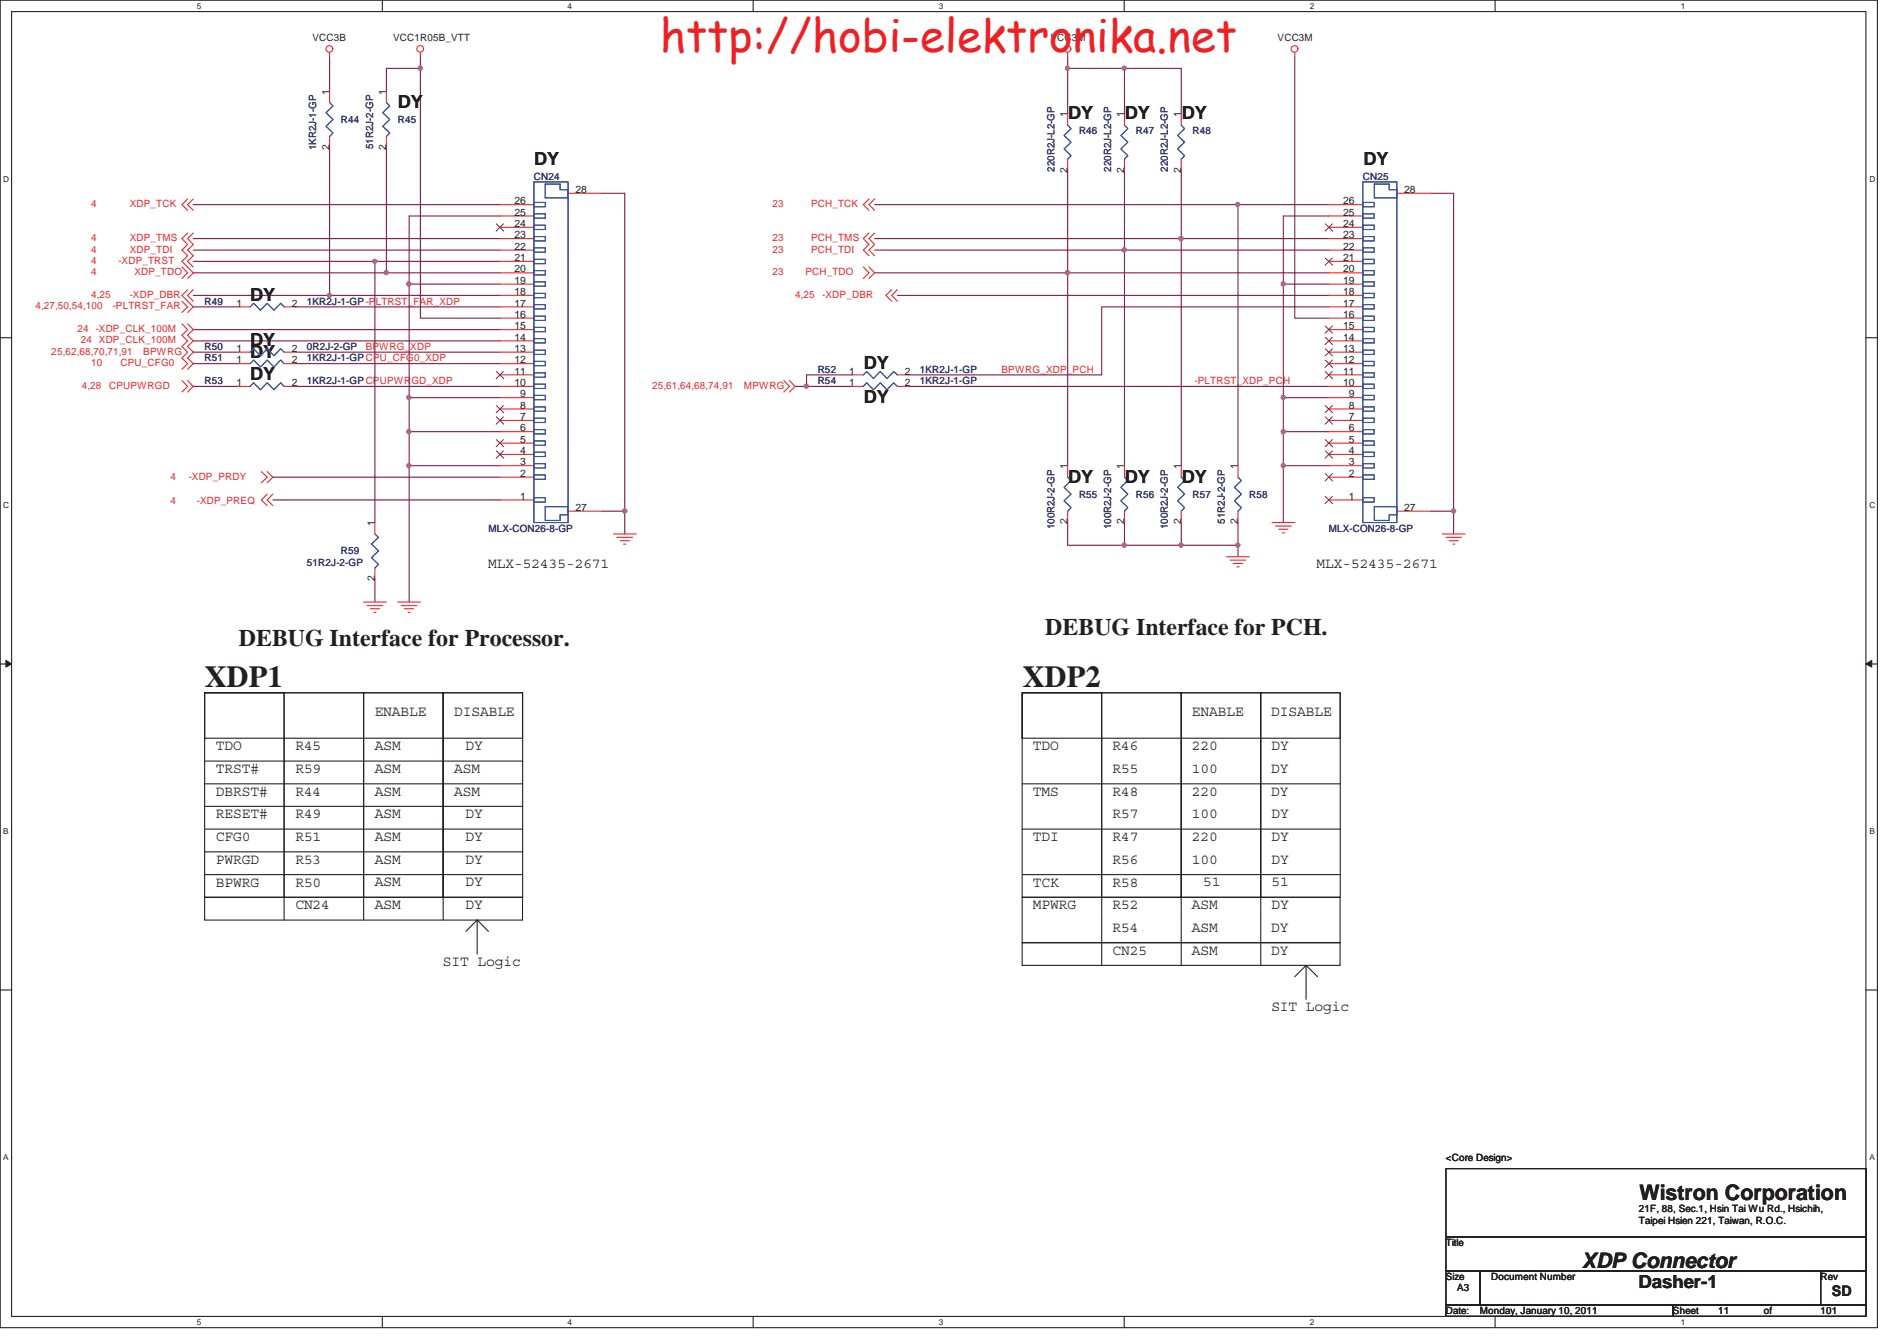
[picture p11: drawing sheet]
<svg xmlns="http://www.w3.org/2000/svg" width="297mm" height="210mm" viewBox="0 0 297 210" stroke-linecap="round" stroke-linejoin="round" font-family="sans-serif">
<path d="M0 0h294v207.9h-294zM1.8 1.8h290.4v204.3h-290.4z" fill="none" stroke="#231f20" stroke-width=".17"/>
<g fill="#fff">
<path d="M30.8 .2h.7v1.4h-.7z"/>
<path d="M30.8 206.3h.7v1.4h-.7z"/>
</g>
<path d="M59.9 0v1.8M59.9 206.1v1.8" fill="none" stroke="#231f20" stroke-width=".17"/>
<g fill="#fff">
<path d="M88.9 .2h.6v1.4h-.6z"/>
<path d="M88.9 206.3h.6v1.4h-.6z"/>
</g>
<path d="M117.9 0v1.8M117.9 206.1v1.8" fill="none" stroke="#231f20" stroke-width=".17"/>
<g fill="#fff">
<path d="M146.9 .2h.7v1.4h-.7z"/>
<path d="M146.9 206.3h.7v1.4h-.7z"/>
</g>
<path d="M176 0v1.8M176 206.1v1.8" fill="none" stroke="#231f20" stroke-width=".17"/>
<g fill="#fff">
<path d="M205 .2h.7v1.4h-.7z"/>
<path d="M205 206.3h.7v1.4h-.7z"/>
</g>
<path d="M234.1 0v1.8M234.1 206.1v1.8" fill="none" stroke="#231f20" stroke-width=".17"/>
<g fill="#fff">
<path d="M263.1 .2h.7v1.4h-.7z"/>
<path d="M263.1 206.3h.7v1.4h-.7z"/>
<path d="M.5 27.3h.9v1.4h-.9z"/>
<path d="M292.7 27.3h.9v1.4h-.9z"/>
<path d="M.5 78.4h.9v1.4h-.9z"/>
<path d="M292.7 78.4h.9v1.4h-.9z"/>
</g>
<path d="M0 52.9h1.8M292.2 52.9h1.8" fill="none" stroke="#231f20" stroke-width=".17"/>
<g fill="#fff">
<path d="M.5 129.5h.8v1.4h-.8z"/>
<path d="M292.7 129.5h.8v1.4h-.8z"/>
</g>
<path d="M0 104h1.8M292.2 104h1.8" fill="none" stroke="#231f20" stroke-width=".17"/>
<path d="M.9 103.4l.9 .6-.9 .5z" fill="#231f20"/>
<path d="M.9 103.4l.9 .6-.9 .5z" fill="none" stroke="#231f20" stroke-width=".16"/>
<path d="M292.2 104l.9-.6v1.1z" fill="#231f20"/>
<path d="M292.2 104l.9-.6v1.1z" fill="none" stroke="#231f20" stroke-width=".16"/>
<g fill="#fff">
<path d="M.5 180.6h.8v1.4h-.8z"/>
<path d="M292.7 180.6h.8v1.4h-.8z"/>
</g>
<path d="M0 155h1.8M292.2 155h1.8" fill="none" stroke="#231f20" stroke-width=".17"/>
<path d="M78.3 33.8h-14.2v10.7h14.2M42.7 78.3h35.6M42.7 74.7h35.6" fill="none" stroke="#7f1542" stroke-width=".17"/>
<circle cx="64" cy="44.5" r=".32" fill="#b8529f"/>
<circle cx="64" cy="44.5" r=".32" fill="none" stroke="#b8529f" stroke-width=".17"/>
<path d="M64.1 72.9v21.4" fill="none" stroke="#7f1542" stroke-width=".17"/>
<circle cx="64" cy="72.9" r=".32" fill="#b8529f"/>
<circle cx="64" cy="72.9" r=".32" fill="none" stroke="#b8529f" stroke-width=".17"/>
<path d="M65.8 10.7v39.1h12.5M30.3 51.6h48M30.3 53.4h48M30.3 60.5h7.1M46.3 60.5h32" fill="none" stroke="#7f1542" stroke-width=".17"/>
<circle cx="65.8" cy="10.7" r=".32" fill="#b8529f"/>
<circle cx="65.8" cy="10.7" r=".32" fill="none" stroke="#b8529f" stroke-width=".17"/>
<path d="M30.3 48.1h7.1M46.3 48.1h32M51.6 46.3h26.7" fill="none" stroke="#7f1542" stroke-width=".17"/>
<circle cx="51.6" cy="46.2" r=".32" fill="#b8529f"/>
<circle cx="51.6" cy="46.2" r=".32" fill="none" stroke="#b8529f" stroke-width=".17"/>
<path d="M51.6 8.9v5.4M51.6 23.2v23.1h-21.3M60.5 42.7h17.8" fill="none" stroke="#7f1542" stroke-width=".17"/>
<circle cx="60.5" cy="42.7" r=".32" fill="#b8529f"/>
<circle cx="60.5" cy="42.7" r=".32" fill="none" stroke="#b8529f" stroke-width=".17"/>
<path d="M65.8 8.9v1.8h-5.3v3.6M60.5 23.2v19.5h-30.2M30.3 40.9h28.4v40.9" fill="none" stroke="#7f1542" stroke-width=".17"/>
<circle cx="58.7" cy="40.9" r=".33" fill="#b8529f"/>
<circle cx="58.7" cy="40.9" r=".33" fill="none" stroke="#b8529f" stroke-width=".17"/>
<path d="M30.3 39.2h48M30.3 37.4h48M30.3 32h48M208.1 33.8h-7.2v10.7h7.2M58.7 40.9h19.6M200.9 72.9v8.9M58.7 90.7v3.6" fill="none" stroke="#7f1542" stroke-width=".17"/>
<circle cx="200.9" cy="72.9" r=".33" fill="#b8529f"/>
<circle cx="200.9" cy="72.9" r=".33" fill="none" stroke="#b8529f" stroke-width=".17"/>
<path d="M202.7 8.9v40.9h5.4M185 37.4h23.1M140.5 46.3h67.6M142.3 60.5h65.8" fill="none" stroke="#7f1542" stroke-width=".17"/>
<circle cx="184.9" cy="37.4" r=".32" fill="#b8529f"/>
<circle cx="184.9" cy="37.4" r=".32" fill="none" stroke="#b8529f" stroke-width=".17"/>
<path d="M208.1 32h-14.2v40.9" fill="none" stroke="#7f1542" stroke-width=".17"/>
<circle cx="193.8" cy="32" r=".32" fill="#b8529f"/>
<circle cx="193.8" cy="32" r=".32" fill="none" stroke="#b8529f" stroke-width=".17"/>
<path d="M136.9 32h57M185 81.8v3.6M193.9 85.4v1.8" fill="none" stroke="#7f1542" stroke-width=".17"/>
<circle cx="184.9" cy="85.4" r=".32" fill="#b8529f"/>
<circle cx="184.9" cy="85.4" r=".32" fill="none" stroke="#b8529f" stroke-width=".17"/>
<path d="M193.9 81.8v3.6" fill="none" stroke="#7f1542" stroke-width=".17"/>
<circle cx="193.8" cy="85.4" r=".32" fill="#b8529f"/>
<circle cx="193.8" cy="85.4" r=".32" fill="none" stroke="#b8529f" stroke-width=".17"/>
<path d="M176.1 81.8v3.6" fill="none" stroke="#7f1542" stroke-width=".17"/>
<circle cx="176" cy="85.4" r=".32" fill="#b8529f"/>
<circle cx="176" cy="85.4" r=".32" fill="none" stroke="#b8529f" stroke-width=".17"/>
<path d="M176.1 39.2h32M167.2 81.8v3.6h17.8" fill="none" stroke="#7f1542" stroke-width=".17"/>
<circle cx="176" cy="39.1" r=".32" fill="#b8529f"/>
<circle cx="176" cy="39.1" r=".32" fill="none" stroke="#b8529f" stroke-width=".17"/>
<path d="M167.2 42.7h40.9" fill="none" stroke="#7f1542" stroke-width=".17"/>
<circle cx="167.1" cy="42.7" r=".32" fill="#b8529f"/>
<circle cx="167.1" cy="42.7" r=".32" fill="none" stroke="#b8529f" stroke-width=".17"/>
<path d="M167.2 42.7v30.2" fill="none" stroke="#7f1542" stroke-width=".17"/>
<circle cx="167.1" cy="42.7" r=".32" fill="#b8529f"/>
<circle cx="167.1" cy="42.7" r=".32" fill="none" stroke="#b8529f" stroke-width=".17"/>
<path d="M185 37.4v35.5" fill="none" stroke="#7f1542" stroke-width=".17"/>
<circle cx="184.9" cy="37.4" r=".32" fill="#b8529f"/>
<circle cx="184.9" cy="37.4" r=".32" fill="none" stroke="#b8529f" stroke-width=".17"/>
<path d="M176.1 10.7h-8.9v7.1M185 26.7v10.7" fill="none" stroke="#7f1542" stroke-width=".17"/>
<circle cx="176" cy="10.7" r=".32" fill="#b8529f"/>
<circle cx="176" cy="10.7" r=".32" fill="none" stroke="#b8529f" stroke-width=".17"/>
<circle cx="167.1" cy="10.7" r=".32" fill="#b8529f"/>
<circle cx="167.1" cy="10.7" r=".32" fill="none" stroke="#b8529f" stroke-width=".17"/>
<path d="M167.2 8.9v1.8M176.1 17.8v-7.1h8.9v7.1M167.2 26.7v16M176.1 26.7v46.2" fill="none" stroke="#7f1542" stroke-width=".17"/>
<circle cx="176" cy="39.1" r=".32" fill="#b8529f"/>
<circle cx="176" cy="39.1" r=".32" fill="none" stroke="#b8529f" stroke-width=".17"/>
<path d="M94.3 30.3h3.5M136.9 39.2h39.2M136.9 37.4h48.1M126.3 60.5h7.1M185 85.4h8.9" fill="none" stroke="#7f1542" stroke-width=".17"/>
<circle cx="126.3" cy="60.5" r=".32" fill="#b8529f"/>
<circle cx="126.3" cy="60.5" r=".32" fill="none" stroke="#b8529f" stroke-width=".17"/>
<path d="M136.9 42.7h30.3M97.8 80v3.6" fill="none" stroke="#7f1542" stroke-width=".17"/>
<circle cx="97.8" cy="80" r=".33" fill="#b8529f"/>
<circle cx="97.8" cy="80" r=".33" fill="none" stroke="#b8529f" stroke-width=".17"/>
<path d="M97.8 30.3v49.7h-3.5M64.1 67.6v5.3h14.2" fill="none" stroke="#7f1542" stroke-width=".17"/>
<circle cx="64" cy="67.6" r=".32" fill="#b8529f"/>
<circle cx="64" cy="67.6" r=".32" fill="none" stroke="#b8529f" stroke-width=".17"/>
<path d="M64.1 62.3v5.3h14.2" fill="none" stroke="#7f1542" stroke-width=".17"/>
<circle cx="64" cy="62.2" r=".32" fill="#b8529f"/>
<circle cx="64" cy="62.2" r=".32" fill="none" stroke="#b8529f" stroke-width=".17"/>
<path d="M64.1 44.5v17.8h14.2" fill="none" stroke="#7f1542" stroke-width=".17"/>
<circle cx="64" cy="44.5" r=".32" fill="#b8529f"/>
<circle cx="64" cy="44.5" r=".32" fill="none" stroke="#b8529f" stroke-width=".17"/>
<path d="M224.1 30.3h3.5v53.3M30.3 55.1h7.1M30.3 56.9h7.1M46.3 55.1h32M46.3 56.9h32M224.1 80h3.5" fill="none" stroke="#7f1542" stroke-width=".17"/>
<circle cx="227.6" cy="80" r=".33" fill="#b8529f"/>
<circle cx="227.6" cy="80" r=".33" fill="none" stroke="#b8529f" stroke-width=".17"/>
<path d="M200.9 44.5v17.8h7.2" fill="none" stroke="#7f1542" stroke-width=".17"/>
<circle cx="200.9" cy="44.5" r=".33" fill="#b8529f"/>
<circle cx="200.9" cy="44.5" r=".33" fill="none" stroke="#b8529f" stroke-width=".17"/>
<path d="M208.1 67.6h-7.2v5.3h7.2" fill="none" stroke="#7f1542" stroke-width=".17"/>
<circle cx="200.9" cy="67.6" r=".33" fill="#b8529f"/>
<circle cx="200.9" cy="67.6" r=".33" fill="none" stroke="#b8529f" stroke-width=".17"/>
<path d="M133.4 58.7h-7.1v1.8h-1.8M200.9 62.3v5.3" fill="none" stroke="#7f1542" stroke-width=".17"/>
<circle cx="200.9" cy="62.2" r=".33" fill="#b8529f"/>
<circle cx="200.9" cy="62.2" r=".33" fill="none" stroke="#b8529f" stroke-width=".17"/>
<path d="M208.1 48.1h-35.6v10.6h-30.2" fill="none" stroke="#7f1542" stroke-width=".17"/>
<g fill="none" stroke="#ec2426" stroke-width=".17">
<path d="M51.6 8.2v.7M51.6 14.3v1.7M60.5 14.3v1.7M65.8 8.2v.7M167.2 8.2v.7M167.2 17.8v1.8M176.1 17.8v1.8M185 17.8v1.8M202.7 8.2v.7M29.4 36.5l-.9 .9 .9 .9-.9 .9 .9 .8-.9 .9 1.8 1.8-.9 .9M29.4 31.2l-.9 .8 .9 .9M30.3 36.5l-.9 .9 .9 .9-.9 .9 .9 .8-.9 .9 .9 .9"/>
<path d="M30.3 31.2l-.9 .8 .9 .9M51.6 21.4v1.8M60.5 21.4v1.8M78.3 39.2h5.3M78.3 37.4h5.3M78.3 35.6h5.3M78.3 33.8h5.3M78.3 32h5.3M88.9 30.3h5.4M136.1 36.5l-.9 .9 .9 .9-.9 .9 .9 .8M136.1 31.2l-.9 .8 .9 .9M136.9 36.5l-.8 .9 .8 .9-.8 .9 .8 .8"/>
<path d="M136.9 31.2l-.8 .8 .8 .9M167.2 24.9v1.8M176.1 24.9v1.8M185 24.9v1.8M208.1 39.2h5.3M208.1 37.4h5.3M208.1 35.6h5.3M208.1 33.8h5.3M208.1 32h5.3M218.7 30.3h5.4M28.5 41.8l.9 .9-.9 .9M28.5 50.7l.9 .9-.9 .9 .9 .9-.9 .9 .9 .8-.9 1 .9 .8-.9 .9"/>
<path d="M28.5 59.6l.9 .9-.9 .9M28.5 47.2l.9 .9-.9 .8M29.4 45.4l-.9 .9 1.8 1.8-.9 .8M29.4 50.7l.9 .9-.9 .9 .9 .9-.9 .9 .9 .8-.9 1 .9 .8-.9 .9M29.4 59.6l.9 .9-.9 .9M30.3 45.4l-.9 .9 .9 .9M37.4 56.9h1.8M37.4 55.1h1.8M37.4 48.1h1.8M44.5 56.9h1.8M44.5 55.1h1.8M44.5 48.1h1.8"/>
<path d="M78.3 56.9h5.3M78.3 58.7h5.3M78.3 55.1h5.3M78.3 53.4h5.3M78.3 51.6h5.3M78.3 49.8h5.3M78.3 48.1h5.3M78.3 46.3h5.3M78.3 44.5h5.3M78.3 42.7h5.3M78.3 40.9h5.3M122.7 59.6l.9 .9-.9 .9"/>
<path d="M123.6 59.6l.9 .9-.9 .9M133.4 58.7h1.8M135.2 41.8l.9 .9-.9 .9M136.1 41.8l.8 .9-.8 .9M139.6 45.4l-.9 .9 .9 .9M140.5 58.7h1.8M140.5 45.4l-.9 .9 .9 .9M208.1 56.9h5.3M208.1 58.7h5.3M208.1 55.1h5.3M208.1 53.4h5.3M208.1 51.6h5.3"/>
<path d="M208.1 49.8h5.3M208.1 48.1h5.3M208.1 46.3h5.3M208.1 44.5h5.3M208.1 42.7h5.3M208.1 40.9h5.3M37.4 60.5h1.8M40.9 73.8l.9 .9-.9 .9M41.8 73.8l.9 .9-.9 .9M41.8 77.4l-.9 .9 .9 .9M42.7 77.4l-.9 .9 .9 .9M44.5 60.5h1.8"/>
<path d="M78.3 60.5h5.3M78.3 78.3h5.3M78.3 74.7h5.3M78.3 72.9h5.3M78.3 71.2h5.3M78.3 69.4h5.3M78.3 67.6h5.3M78.3 65.8h5.3M78.3 64h5.3M78.3 62.3h5.3M133.4 60.5h1.8M140.5 60.5h1.8"/>
<path d="M167.2 72.9v1.8M176.1 72.9v1.8M185 72.9v1.8M193.9 72.9v1.8M208.1 60.5h5.3M208.1 78.3h5.3M208.1 74.7h5.3M208.1 72.9h5.3M208.1 71.2h5.3M208.1 69.4h5.3M208.1 67.6h5.3M208.1 65.8h5.3"/>
<path d="M208.1 64h5.3M208.1 62.3h5.3M56.9 94.3h3.6M57.5 94.8h2.4M58 95.3h1.4M58.6 95.9h.3M58.7 81.8v1.8M58.7 88.9v1.8M62.3 94.3h3.5M62.8 94.8h2.5M63.3 95.3h1.5M63.9 95.9h.3"/>
<path d="M88.9 80h5.4M96.1 83.6h3.5M96.6 84.1h2.5M97.1 84.7h1.5M97.6 85.2h.4M167.2 80v1.8M176.1 80v1.8M185 80v1.8M192.1 87.2h3.5M192.6 87.7h2.5M193.1 88.2h1.5M193.7 88.8h.3"/>
<path d="M193.9 80v1.8M199.2 81.8h3.5M199.7 82.4h2.5M200.2 82.9h1.5M200.8 83.4h.3M218.7 80h5.4M225.8 83.6h3.6M226.4 84.1h2.4M226.9 84.7h1.5M227.5 85.2h.3"/>
<circle cx="51.6" cy="7.7" r=".52"/>
<circle cx="65.8" cy="7.7" r=".52"/>
<circle cx="167.2" cy="7.7" r=".52"/>
<circle cx="202.7" cy="7.7" r=".52"/>
</g>
<g fill="none" stroke="#231f20" stroke-width=".17">
<path d="M32 108.5h49.8v7.1h-49.8zM32 108.5h12.5v32h-12.5zM32 119.2h49.8M44.5 108.5h12.4v32h-12.4zM56.9 108.5h12.5v32h-12.5zM69.4 108.5h12.4v32h-12.4zM160.1 108.5h49.7v7.1h-49.7zM160.1 108.5h12.4v32h-12.4zM172.5 108.5h12.5v32h-12.5zM185 108.5h12.4v32h-12.4zM197.4 108.5h12.5v32h-12.5zM32 122.7h49.8"/>
<path d="M32 126.3h49.8M32 129.8h49.8M32 133.4h49.8M32 137h49.8M160.1 122.7h49.7M160.1 129.8h49.7M160.1 137h49.7M32 140.5h49.8v3.6h-49.8zM44.5 140.5v3.5M56.9 140.5v3.5M69.4 140.5v3.5M73 145.8l1.7-1.8v5.4"/>
<path d="M74.7 144l1.8 1.8M160.1 140.5h49.7v7.1h-49.7zM160.1 147.6h49.7v3.6h-49.7zM172.5 140.5v10.7M185 140.5v10.7M197.4 140.5v10.7M202.7 152.9l1.8-1.7v5.3M204.5 151.2l1.8 1.7M226.4 183h65.8v10.7h-65.8zM226.4 193.7h65.8v5.3h-65.8zM226.4 199h5.3v5.3h-5.3zM231.7 199h53.4v5.3h-53.4z"/>
<path d="M285.1 199h7.1v5.3h-7.1zM226.4 204.3h35.6v1.8h-35.6zM262 204.3h30.2v1.8h-30.2z"/>
</g>
<g fill="none" stroke="#3a53a4" stroke-width=".17">
<path d="M51.6 16l.5 .6-1.1 1 1.1 1.1-1.1 1.1 1.1 1-.5 .6M60.5 16l.5 .6-1.1 1 1.1 1.1-1.1 1.1 1.1 1-.5 .6M167.2 19.6l.5 .5-1.1 1.1 1.1 1.1-1.1 1 1.1 1.1-.5 .5M176.1 19.6l.5 .5-1.1 1.1 1.1 1.1-1.1 1 1.1 1.1-.5 .5M185 19.6l.5 .5-1.1 1.1 1.1 1.1-1.1 1 1.1 1.1-.5 .5M83.6 38.8h1.8v.7h-1.8zM83.6 37h1.8v.7h-1.8zM83.6 35.3h1.8v.6h-1.8zM83.6 33.5h1.8v.7h-1.8zM83.6 31.7h1.8v.7h-1.8zM83.6 28.5h5.3v53.3h-5.3zM85.4 28.8h2.3v.9h1.2v1.3h-3.5z"/>
<path d="M213.4 38.8h1.8v.7h-1.8zM213.4 37h1.8v.7h-1.8zM213.4 35.3h1.8v.6h-1.8zM213.4 33.5h1.8v.7h-1.8zM213.4 31.7h1.8v.7h-1.8zM213.4 28.5h5.3v53.3h-5.3zM215.2 28.8h2.3v.9h1.2v1.3h-3.5zM39.2 56.9l.5-.5 1.1 1.1 1-1.1 1.1 1.1 1.1-1.1 .5 .5M39.2 48.1l.5-.6 1.1 1.1 1-1.1 1.1 1.1 1.1-1.1 .5 .6M39.2 55.1l.5-.5 1.1 1.1 1-1.1 1.1 1.1 1.1-1.1 .5 .5M83.6 58.4h1.8v.7h-1.8zM83.6 56.6h1.8v.7h-1.8z"/>
<path d="M83.6 42.4h1.8v.6h-1.8zM83.6 45.9h1.8v.7h-1.8zM83.6 40.6h1.8v.7h-1.8zM83.6 54.8h1.8v.7h-1.8zM83.6 44.1h1.8v.7h-1.8zM83.6 53h1.8v.7h-1.8zM83.6 51.3h1.8v.6h-1.8zM83.6 49.5h1.8v.7h-1.8zM83.6 47.7h1.8v.7h-1.8zM135.2 58.7l.5-.5 1.1 1.1 1-1.1 1.1 1.1 1-1.1 .6 .5M213.4 58.4h1.8v.7h-1.8zM213.4 56.6h1.8v.7h-1.8z"/>
<path d="M213.4 42.4h1.8v.6h-1.8zM213.4 45.9h1.8v.7h-1.8zM213.4 40.6h1.8v.7h-1.8zM213.4 54.8h1.8v.7h-1.8zM213.4 44.1h1.8v.7h-1.8zM213.4 53h1.8v.7h-1.8zM213.4 51.3h1.8v.6h-1.8zM213.4 49.5h1.8v.7h-1.8zM213.4 47.7h1.8v.7h-1.8zM39.2 60.5l.5-.6 1.1 1.1 1-1.1 1.1 1.1 1.1-1.1 .5 .6M83.6 77.9h1.8v.7h-1.8zM83.6 60.2h1.8v.6h-1.8z"/>
<path d="M83.6 74.4h1.8v.6h-1.8zM83.6 72.6h1.8v.7h-1.8zM83.6 70.8h1.8v.7h-1.8zM83.6 69h1.8v.7h-1.8zM83.6 67.3h1.8v.7h-1.8zM83.6 65.5h1.8v.7h-1.8zM83.6 63.7h1.8v.7h-1.8zM83.6 61.9h1.8v.7h-1.8zM85.4 79.3h3.5v1.3h-1.2v.9h-2.3zM135.2 60.5l.5-.6 1.1 1.1 1-1.1 1.1 1.1 1-1.1 .6 .6M167.2 74.7l.5 .6-1.1 1 1.1 1.1-1.1 1 1.1 1.1-.5 .5M176.1 74.7l.5 .6-1.1 1 1.1 1.1-1.1 1 1.1 1.1-.5 .5"/>
<path d="M185 74.7l.5 .6-1.1 1 1.1 1.1-1.1 1 1.1 1.1-.5 .5M193.9 74.7l.5 .6-1.1 1 1.1 1.1-1.1 1 1.1 1.1-.5 .5M213.4 77.9h1.8v.7h-1.8zM213.4 60.2h1.8v.6h-1.8zM213.4 74.4h1.8v.6h-1.8zM213.4 72.6h1.8v.7h-1.8zM213.4 70.8h1.8v.7h-1.8zM213.4 69h1.8v.7h-1.8zM213.4 67.3h1.8v.7h-1.8zM213.4 65.5h1.8v.7h-1.8zM213.4 63.7h1.8v.7h-1.8zM213.4 61.9h1.8v.7h-1.8z"/>
<path d="M215.2 79.3h3.5v1.3h-1.2v.9h-2.3zM58.7 83.6l.6 .5-1.1 1.1 1.1 1.1-1.1 1 1.1 1.1-.6 .5"/>
</g>
<g fill="none" stroke="#7f431c" stroke-width=".16">
<path d="M77.7 35l1.2 1.2M78.8 35l-1.1 1.2M207.5 35l1.2 1.2M208.6 35l-1.1 1.2M77.7 58.2l1.2 1.1M78.8 58.2l-1.1 1.1M207.5 58.2l1.2 1.1M207.5 56.4l1.2 1.1M207.5 54.6l1.2 1.1M207.5 52.8l1.2 1.2M207.5 51.1l1.2 1.1M207.5 40.4l1.2 1.1"/>
<path d="M208.6 58.2l-1.1 1.1M208.6 56.4l-1.1 1.1M208.6 54.6l-1.1 1.1M208.6 52.8l-1.1 1.2M208.6 51.1l-1.1 1.1M208.6 40.4l-1.1 1.1M77.7 70.6l1.2 1.2M77.7 68.8l1.2 1.2M77.7 65.3l1.2 1.1M77.7 63.5l1.2 1.1M78.8 70.6l-1.1 1.2M78.8 68.8l-1.1 1.2"/>
<path d="M78.8 65.3l-1.1 1.1M78.8 63.5l-1.1 1.1M207.5 77.7l1.2 1.1M207.5 74.2l1.2 1.1M207.5 70.6l1.2 1.2M207.5 68.8l1.2 1.2M207.5 65.3l1.2 1.1M207.5 63.5l1.2 1.1M208.6 77.7l-1.1 1.1M208.6 74.2l-1.1 1.1M208.6 70.6l-1.1 1.2M208.6 68.8l-1.1 1.2"/>
<path d="M208.6 65.3l-1.1 1.1M208.6 63.5l-1.1 1.1"/>
</g>
<circle cx="64" cy="44.5" r=".32" fill="#b8529f"/>
<circle cx="64" cy="44.5" r=".32" fill="none" stroke="#b8529f" stroke-width=".17"/>
<circle cx="64" cy="72.9" r=".32" fill="#b8529f"/>
<circle cx="64" cy="72.9" r=".32" fill="none" stroke="#b8529f" stroke-width=".17"/>
<circle cx="65.8" cy="10.7" r=".32" fill="#b8529f"/>
<circle cx="65.8" cy="10.7" r=".32" fill="none" stroke="#b8529f" stroke-width=".17"/>
<circle cx="51.6" cy="46.2" r=".32" fill="#b8529f"/>
<circle cx="51.6" cy="46.2" r=".32" fill="none" stroke="#b8529f" stroke-width=".17"/>
<circle cx="60.5" cy="42.7" r=".32" fill="#b8529f"/>
<circle cx="60.5" cy="42.7" r=".32" fill="none" stroke="#b8529f" stroke-width=".17"/>
<circle cx="58.7" cy="40.9" r=".33" fill="#b8529f"/>
<circle cx="58.7" cy="40.9" r=".33" fill="none" stroke="#b8529f" stroke-width=".17"/>
<circle cx="200.9" cy="72.9" r=".33" fill="#b8529f"/>
<circle cx="200.9" cy="72.9" r=".33" fill="none" stroke="#b8529f" stroke-width=".17"/>
<circle cx="184.9" cy="37.4" r=".32" fill="#b8529f"/>
<circle cx="184.9" cy="37.4" r=".32" fill="none" stroke="#b8529f" stroke-width=".17"/>
<circle cx="193.8" cy="32" r=".32" fill="#b8529f"/>
<circle cx="193.8" cy="32" r=".32" fill="none" stroke="#b8529f" stroke-width=".17"/>
<circle cx="184.9" cy="85.4" r=".32" fill="#b8529f"/>
<circle cx="184.9" cy="85.4" r=".32" fill="none" stroke="#b8529f" stroke-width=".17"/>
<circle cx="193.8" cy="85.4" r=".32" fill="#b8529f"/>
<circle cx="193.8" cy="85.4" r=".32" fill="none" stroke="#b8529f" stroke-width=".17"/>
<circle cx="176" cy="85.4" r=".32" fill="#b8529f"/>
<circle cx="176" cy="85.4" r=".32" fill="none" stroke="#b8529f" stroke-width=".17"/>
<circle cx="176" cy="39.1" r=".32" fill="#b8529f"/>
<circle cx="176" cy="39.1" r=".32" fill="none" stroke="#b8529f" stroke-width=".17"/>
<circle cx="167.1" cy="42.7" r=".32" fill="#b8529f"/>
<circle cx="167.1" cy="42.7" r=".32" fill="none" stroke="#b8529f" stroke-width=".17"/>
<circle cx="167.1" cy="42.7" r=".32" fill="#b8529f"/>
<circle cx="167.1" cy="42.7" r=".32" fill="none" stroke="#b8529f" stroke-width=".17"/>
<circle cx="184.9" cy="37.4" r=".32" fill="#b8529f"/>
<circle cx="184.9" cy="37.4" r=".32" fill="none" stroke="#b8529f" stroke-width=".17"/>
<circle cx="176" cy="10.7" r=".32" fill="#b8529f"/>
<circle cx="176" cy="10.7" r=".32" fill="none" stroke="#b8529f" stroke-width=".17"/>
<circle cx="167.1" cy="10.7" r=".32" fill="#b8529f"/>
<circle cx="167.1" cy="10.7" r=".32" fill="none" stroke="#b8529f" stroke-width=".17"/>
<circle cx="176" cy="39.1" r=".32" fill="#b8529f"/>
<circle cx="176" cy="39.1" r=".32" fill="none" stroke="#b8529f" stroke-width=".17"/>
<circle cx="126.3" cy="60.5" r=".32" fill="#b8529f"/>
<circle cx="126.3" cy="60.5" r=".32" fill="none" stroke="#b8529f" stroke-width=".17"/>
<circle cx="97.8" cy="80" r=".33" fill="#b8529f"/>
<circle cx="97.8" cy="80" r=".33" fill="none" stroke="#b8529f" stroke-width=".17"/>
<circle cx="64" cy="67.6" r=".32" fill="#b8529f"/>
<circle cx="64" cy="67.6" r=".32" fill="none" stroke="#b8529f" stroke-width=".17"/>
<circle cx="64" cy="62.2" r=".32" fill="#b8529f"/>
<circle cx="64" cy="62.2" r=".32" fill="none" stroke="#b8529f" stroke-width=".17"/>
<circle cx="64" cy="44.5" r=".32" fill="#b8529f"/>
<circle cx="64" cy="44.5" r=".32" fill="none" stroke="#b8529f" stroke-width=".17"/>
<circle cx="227.6" cy="80" r=".33" fill="#b8529f"/>
<circle cx="227.6" cy="80" r=".33" fill="none" stroke="#b8529f" stroke-width=".17"/>
<circle cx="200.9" cy="44.5" r=".33" fill="#b8529f"/>
<circle cx="200.9" cy="44.5" r=".33" fill="none" stroke="#b8529f" stroke-width=".17"/>
<circle cx="200.9" cy="67.6" r=".33" fill="#b8529f"/>
<circle cx="200.9" cy="67.6" r=".33" fill="none" stroke="#b8529f" stroke-width=".17"/>
<circle cx="200.9" cy="62.2" r=".33" fill="#b8529f"/>
<circle cx="200.9" cy="62.2" r=".33" fill="none" stroke="#b8529f" stroke-width=".17"/>
<text font-size="7.1" fill="#ed2024" x="103.3" y="8.1">http://hobi-elektronika.net</text>
<g font-size="4.8" fill="#231f20">
<text x="32.1" y="107.5">XDP1</text>
<text x="160.1" y="107.5">XDP2</text>
</g>
<g font-size="3.7" fill="#231f20">
<text x="37.4" y="101.2">DEBUG Interface for Processor.</text>
<text x="163.7" y="99.4">DEBUG Interface for PCH.</text>
</g>
<g font-size="3.3" fill="#231f20">
<text x="256.7" y="187.9">Wistron Corporation</text>
<text x="247.7" y="198.5">XDP Connector</text>
</g>
<g font-size="2.8" fill="#231f20">
<text x="62.3" y="16.9">DY</text>
<text x="167.2" y="18.7">DY</text>
<text x="176.1" y="18.7">DY</text>
<text x="185" y="18.7">DY</text>
<text x="83.7" y="25.8">DY</text>
<text x="213.5" y="25.8">DY</text>
<text x="39.2" y="47.1">DY</text>
<text x="39.2" y="59.6">DY</text>
<text x="39.2" y="56">DY</text>
<text x="39.2" y="54.2">DY</text>
<text x="135.2" y="57.8">DY</text>
<text x="135.2" y="63.1">DY</text>
<text x="167.2" y="75.6">DY</text>
<text x="176.1" y="75.6">DY</text>
<text x="185" y="75.6">DY</text>
<text x="256.5" y="201.6">Dasher-1</text>
</g>
<g font-size="2.3" fill="#231f20">
<text x="76.4" y="89">MLX-52435-2671</text>
<text x="206.2" y="89">MLX-52435-2671</text>
<text x="58.7" y="112.2">ENABLE</text>
<text x="71.1" y="112.2">DISABLE</text>
<text x="186.6" y="112.2">ENABLE</text>
<text x="199.1" y="112.2">DISABLE</text>
<text x="33.8" y="117.5">TDO</text>
<text x="46.2" y="117.5">R45</text>
<text x="58.7" y="117.5">ASM</text>
<text x="72.9" y="117.5">DY</text>
<text x="161.7" y="117.5">TDO</text>
<text x="174.2" y="117.5">R46</text>
<text x="186.6" y="117.5">220</text>
<text x="199.1" y="117.5">DY</text>
<text x="33.8" y="121">TRST#</text>
<text x="33.8" y="124.6">DBRST#</text>
<text x="46.2" y="121">R59</text>
<text x="46.2" y="124.6">R44</text>
<text x="58.7" y="121">ASM</text>
<text x="58.7" y="124.6">ASM</text>
<text x="71.1" y="121">ASM</text>
<text x="71.1" y="124.6">ASM</text>
<text x="161.7" y="124.6">TMS</text>
<text x="174.2" y="121">R55</text>
<text x="174.2" y="124.6">R48</text>
<text x="186.6" y="121">100</text>
<text x="186.6" y="124.6">220</text>
<text x="199.1" y="121">DY</text>
<text x="199.1" y="124.6">DY</text>
<text x="33.8" y="128.2">RESET#</text>
<text x="33.8" y="131.7">CFG0</text>
<text x="46.2" y="128.1">R49</text>
<text x="46.2" y="131.7">R51</text>
<text x="58.7" y="128.1">ASM</text>
<text x="58.7" y="131.7">ASM</text>
<text x="72.9" y="128.1">DY</text>
<text x="72.9" y="131.7">DY</text>
<text x="161.7" y="131.7">TDI</text>
<text x="174.2" y="128.1">R57</text>
<text x="174.2" y="131.7">R47</text>
<text x="186.6" y="128.1">100</text>
<text x="186.6" y="131.7">220</text>
<text x="199.1" y="128.1">DY</text>
<text x="199.1" y="131.7">DY</text>
<text x="33.8" y="135.3">PWRGD</text>
<text x="46.2" y="135.3">R53</text>
<text x="58.7" y="135.2">ASM</text>
<text x="72.9" y="135.2">DY</text>
<text x="174.2" y="135.3">R56</text>
<text x="186.6" y="135.2">100</text>
<text x="199.1" y="135.2">DY</text>
<text x="33.8" y="138.8">BPWRG</text>
<text x="46.2" y="138.8">R50</text>
<text x="46.2" y="142.3">CN24</text>
<text x="58.7" y="138.8">ASM</text>
<text x="58.7" y="142.4">ASM</text>
<text x="72.9" y="138.8">DY</text>
<text x="72.9" y="142.4">DY</text>
<text x="161.7" y="138.8">TCK</text>
<text x="161.7" y="142.3">MPWRG</text>
<text x="174.2" y="138.8">R58</text>
<text x="174.2" y="142.3">R52</text>
<text x="186.6" y="142.4">ASM</text>
<text x="188.4" y="138.8">51</text>
<text x="199.1" y="138.8">51</text>
<text x="199.1" y="142.4">DY</text>
<text x="174.2" y="145.9">R54</text>
<text x="174.2" y="149.5">CN25</text>
<text x="186.6" y="145.9">ASM</text>
<text x="186.6" y="149.5">ASM</text>
<text x="199.1" y="145.9">DY</text>
<text x="199.1" y="149.5">DY</text>
<text x="69.4" y="151.2">SIT Logic</text>
<text x="199.1" y="158.4">SIT Logic</text>
<text x="286.8" y="202.9">SD</text>
</g>
<g font-size="1.6" fill="#231f20">
<text x="48.9" y="6.5">VCC3B</text>
<text x="61.5" y="6.5">VCC1R05B_VTT</text>
<text x="164.5" y="6.5">VCC3M</text>
<text x="200.1" y="6.5">VCC3M</text>
<text x="51.6" y="14.8" transform="rotate(-90 51.6 14.8)">1</text>
<text x="60.5" y="14.8" transform="rotate(-90 60.5 14.8)">1</text>
<text x="51.6" y="23.5" transform="rotate(-90 51.6 23.5)">2</text>
<text x="60.5" y="23.5" transform="rotate(-90 60.5 23.5)">2</text>
<text x="167.1" y="18.4" transform="rotate(-90 167.1 18.4)">1</text>
<text x="176" y="18.4" transform="rotate(-90 176 18.4)">1</text>
<text x="184.9" y="18.4" transform="rotate(-90 184.9 18.4)">1</text>
<text x="167.1" y="27" transform="rotate(-90 167.1 27)">2</text>
<text x="176" y="27" transform="rotate(-90 176 27)">2</text>
<text x="184.9" y="27" transform="rotate(-90 184.9 27)">2</text>
<text x="80.5" y="35.6">24</text>
<text x="80.5" y="33.8">25</text>
<text x="80.5" y="32">26</text>
<text x="90.1" y="30.2">28</text>
<text x="210.3" y="35.6">24</text>
<text x="210.3" y="33.8">25</text>
<text x="210.3" y="32">26</text>
<text x="219.9" y="30.2">28</text>
<text x="80.5" y="40.9">21</text>
<text x="80.5" y="39.1">22</text>
<text x="80.5" y="37.3">23</text>
<text x="210.3" y="40.9">21</text>
<text x="210.3" y="39.1">22</text>
<text x="210.3" y="37.3">23</text>
<text x="80.5" y="46.2">18</text>
<text x="80.5" y="44.5">19</text>
<text x="80.5" y="42.7">20</text>
<text x="210.3" y="46.2">18</text>
<text x="210.3" y="44.5">19</text>
<text x="210.3" y="42.7">20</text>
<text x="37" y="48">1</text>
<text x="45.7" y="48">2</text>
<text x="80.5" y="53.3">14</text>
<text x="80.5" y="51.5">15</text>
<text x="80.5" y="49.8">16</text>
<text x="80.5" y="48">17</text>
<text x="210.3" y="53.3">14</text>
<text x="210.3" y="51.5">15</text>
<text x="210.3" y="49.8">16</text>
<text x="210.3" y="48">17</text>
<text x="37" y="56.9">1</text>
<text x="37" y="55.1">1</text>
<text x="45.7" y="56.9">2</text>
<text x="45.7" y="55.1">2</text>
<text x="80.5" y="58.7">11</text>
<text x="80.5" y="56.9">12</text>
<text x="80.5" y="55.1">13</text>
<text x="133" y="58.7">1</text>
<text x="141.7" y="58.7">2</text>
<text x="210.3" y="58.7">11</text>
<text x="210.3" y="56.9">12</text>
<text x="210.3" y="55.1">13</text>
<text x="37" y="60.4">1</text>
<text x="45.7" y="60.4">2</text>
<text x="80.5" y="60.4">10</text>
<text x="81.4" y="65.8">7</text>
<text x="81.4" y="64">8</text>
<text x="81.4" y="62.2">9</text>
<text x="133" y="60.4">1</text>
<text x="141.7" y="60.4">2</text>
<text x="210.3" y="60.4">10</text>
<text x="211.2" y="65.8">7</text>
<text x="211.2" y="64">8</text>
<text x="211.2" y="62.2">9</text>
<text x="81.4" y="71.1">4</text>
<text x="81.4" y="69.3">5</text>
<text x="81.4" y="67.6">6</text>
<text x="211.2" y="71.1">4</text>
<text x="211.2" y="69.3">5</text>
<text x="211.2" y="67.6">6</text>
<text x="81.4" y="74.7">2</text>
<text x="81.4" y="72.9">3</text>
<text x="167.1" y="73.4" transform="rotate(-90 167.1 73.4)">1</text>
<text x="176" y="73.4" transform="rotate(-90 176 73.4)">1</text>
<text x="184.9" y="73.4" transform="rotate(-90 184.9 73.4)">1</text>
<text x="193.8" y="73.4" transform="rotate(-90 193.8 73.4)">1</text>
<text x="211.2" y="74.7">2</text>
<text x="211.2" y="72.9">3</text>
<text x="58.7" y="82.3" transform="rotate(-90 58.7 82.3)">1</text>
<text x="81.4" y="78.2">1</text>
<text x="90.1" y="80">27</text>
<text x="167.1" y="82.1" transform="rotate(-90 167.1 82.1)">2</text>
<text x="176" y="82.1" transform="rotate(-90 176 82.1)">2</text>
<text x="184.9" y="82.1" transform="rotate(-90 184.9 82.1)">2</text>
<text x="193.8" y="82.1" transform="rotate(-90 193.8 82.1)">2</text>
<text x="211.2" y="78.2">1</text>
<text x="219.9" y="80">27</text>
<text x="58.7" y="91" transform="rotate(-90 58.7 91)">2</text>
<text x="226.4" y="181.8">&lt;Core Design&gt;</text>
<text x="256.6" y="189.8">21F, 88, Sec.1, Hsin Tai Wu Rd., Hsichih,</text>
<text x="256.6" y="191.6">Taipei Hsien 221, Taiwan, R.O.C.</text>
<text x="226.4" y="195.1">Title</text>
<text x="226.4" y="200.4">Size</text>
<text x="228.2" y="202.2">A3</text>
<text x="233.5" y="200.4">Document Number</text>
<text x="285" y="200.4">Rev</text>
<text x="226.4" y="205.8">Date:</text>
<text x="231.7" y="205.8">Monday, January 10, 2011</text>
<text x="261.9" y="205.8">Sheet</text>
<text x="269" y="205.8">11</text>
<text x="276.2" y="205.8">of</text>
<text x="285" y="205.8">101</text>
</g>
<g font-size="1.6" fill="#2d2d72">
<text x="49.5" y="23.5" transform="rotate(-90 49.5 23.5)">1KR2J-1-GP</text>
<text x="53.4" y="19.3">R44</text>
<text x="58.4" y="23.3" transform="rotate(-90 58.4 23.3)">51R2J-2-GP</text>
<text x="62.3" y="19.3">R45</text>
<text x="169" y="21">R46</text>
<text x="177.8" y="21">R47</text>
<text x="186.7" y="21">R48</text>
<text x="83.6" y="28.1">CN24</text>
<text x="165.1" y="26.9" transform="rotate(-90 165.1 26.9)">220R2J-L2-GP</text>
<text x="174" y="26.9" transform="rotate(-90 174 26.9)">220R2J-L2-GP</text>
<text x="182.9" y="26.9" transform="rotate(-90 182.9 26.9)">220R2J-L2-GP</text>
<text x="213.4" y="28.1">CN25</text>
<text x="32" y="47.7">R49</text>
<text x="48" y="47.7">1KR2J-1-GP -PLTRST_FAR_XDP</text>
<text x="32" y="56.6">R51</text>
<text x="32" y="54.8">R50</text>
<text x="48" y="54.8">0R2J-2-GP</text>
<text x="48" y="56.6">1KR2J-1-GP CPU_CFG0_XDP</text>
<text x="128" y="58.4">R52</text>
<text x="144" y="58.4">1KR2J-1-GP</text>
<text x="32" y="60.2">R53</text>
<text x="48" y="60.2">1KR2J-1-GP CPUPWRGD_XDP</text>
<text x="128" y="60.2">R54</text>
<text x="144" y="60.2">1KR2J-1-GP</text>
<text x="169" y="77.9">R55</text>
<text x="177.8" y="77.9">R56</text>
<text x="186.7" y="77.9">R57</text>
<text x="195.6" y="77.9">R58</text>
<text x="76.5" y="83.3">MLX-CON26-8-GP</text>
<text x="165.1" y="82.9" transform="rotate(-90 165.1 82.9)">100R2J-2-GP</text>
<text x="174" y="82.9" transform="rotate(-90 174 82.9)">100R2J-2-GP</text>
<text x="182.9" y="82.9" transform="rotate(-90 182.9 82.9)">100R2J-2-GP</text>
<text x="191.8" y="82" transform="rotate(-90 191.8 82)">51R2J-2-GP</text>
<text x="208.1" y="83.3">MLX-CON26-8-GP</text>
<text x="48.1" y="88.6">51R2J-2-GP</text>
<text x="53.4" y="86.8">R59</text>
</g>
<g font-size="1.6" fill="#ec2426">
<text x="14.3" y="32.4">4</text>
<text x="20.3" y="32.4">XDP_TCK</text>
<text x="120.9" y="32.4">23</text>
<text x="127" y="32.4">PCH_TCK</text>
<text x="14.3" y="37.8">4</text>
<text x="14.3" y="39.5">4</text>
<text x="14.3" y="41.3">4</text>
<text x="18.5" y="41.3">-XDP_TRST</text>
<text x="20.3" y="37.8">XDP_TMS</text>
<text x="20.3" y="39.5">XDP_TDI</text>
<text x="120.9" y="37.8">23</text>
<text x="120.9" y="39.5">23</text>
<text x="127" y="37.8">PCH_TMS</text>
<text x="127" y="39.5">PCH_TDI</text>
<text x="14.3" y="46.6">4,25</text>
<text x="14.3" y="43.1">4</text>
<text x="20.3" y="46.6">-XDP_DBR</text>
<text x="21" y="43.1">XDP_TDO</text>
<text x="120.9" y="43.1">23</text>
<text x="124.5" y="46.6">4,25</text>
<text x="126.1" y="43.1">PCH_TDO</text>
<text x="128.8" y="46.6">-XDP_DBR</text>
<text x="5.5" y="48.4">4,27,50,54,100</text>
<text x="12.1" y="52">24 -XDP_CLK_100M</text>
<text x="12.7" y="53.8">24 XDP_CLK_100M</text>
<text x="17.6" y="48.4">-PLTRST_FAR</text>
<text x="8" y="55.5">25,62,68,70,71,91</text>
<text x="14.3" y="57.3">10</text>
<text x="18.9" y="57.3">CPU_CFG0</text>
<text x="22.4" y="55.5">BPWRG</text>
<text x="57.3" y="54.8">BPWRG_XDP</text>
<text x="156.8" y="58.4">BPWRG_XDP_PCH</text>
<text x="12.8" y="60.9">4,28</text>
<text x="17.1" y="60.9">CPUPWRGD</text>
<text x="102.1" y="60.9">25,61,64,68,74,91</text>
<text x="116.5" y="60.9">MPWRG</text>
<text x="187.1" y="60.2">-PLTRST_XDP_PCH</text>
<text x="26.7" y="75.1">4</text>
<text x="29.5" y="75.1">-XDP_PRDY</text>
<text x="26.7" y="79">4</text>
<text x="30.8" y="79">-XDP_PREQ</text>
</g>
<g font-size="1.3" fill="#231f20">
<text x="30.8" y="1.4">5</text>
<text x="88.9" y="1.4">4</text>
<text x="147" y="1.4">3</text>
<text x="205.1" y="1.4">2</text>
<text x="263.2" y="1.4">1</text>
<text x=".5" y="28.5">D</text>
<text x="292.7" y="28.5">D</text>
<text x=".5" y="79.6">C</text>
<text x="292.7" y="79.6">C</text>
<text x=".5" y="130.6">B</text>
<text x="292.7" y="130.6">B</text>
<text x=".5" y="181.7">A</text>
<text x="292.7" y="181.7">A</text>
<text x="30.8" y="207.4">5</text>
<text x="88.9" y="207.4">4</text>
<text x="147" y="207.4">3</text>
<text x="205.1" y="207.4">2</text>
<text x="263.2" y="207.4">1</text>
</g>
</svg>
